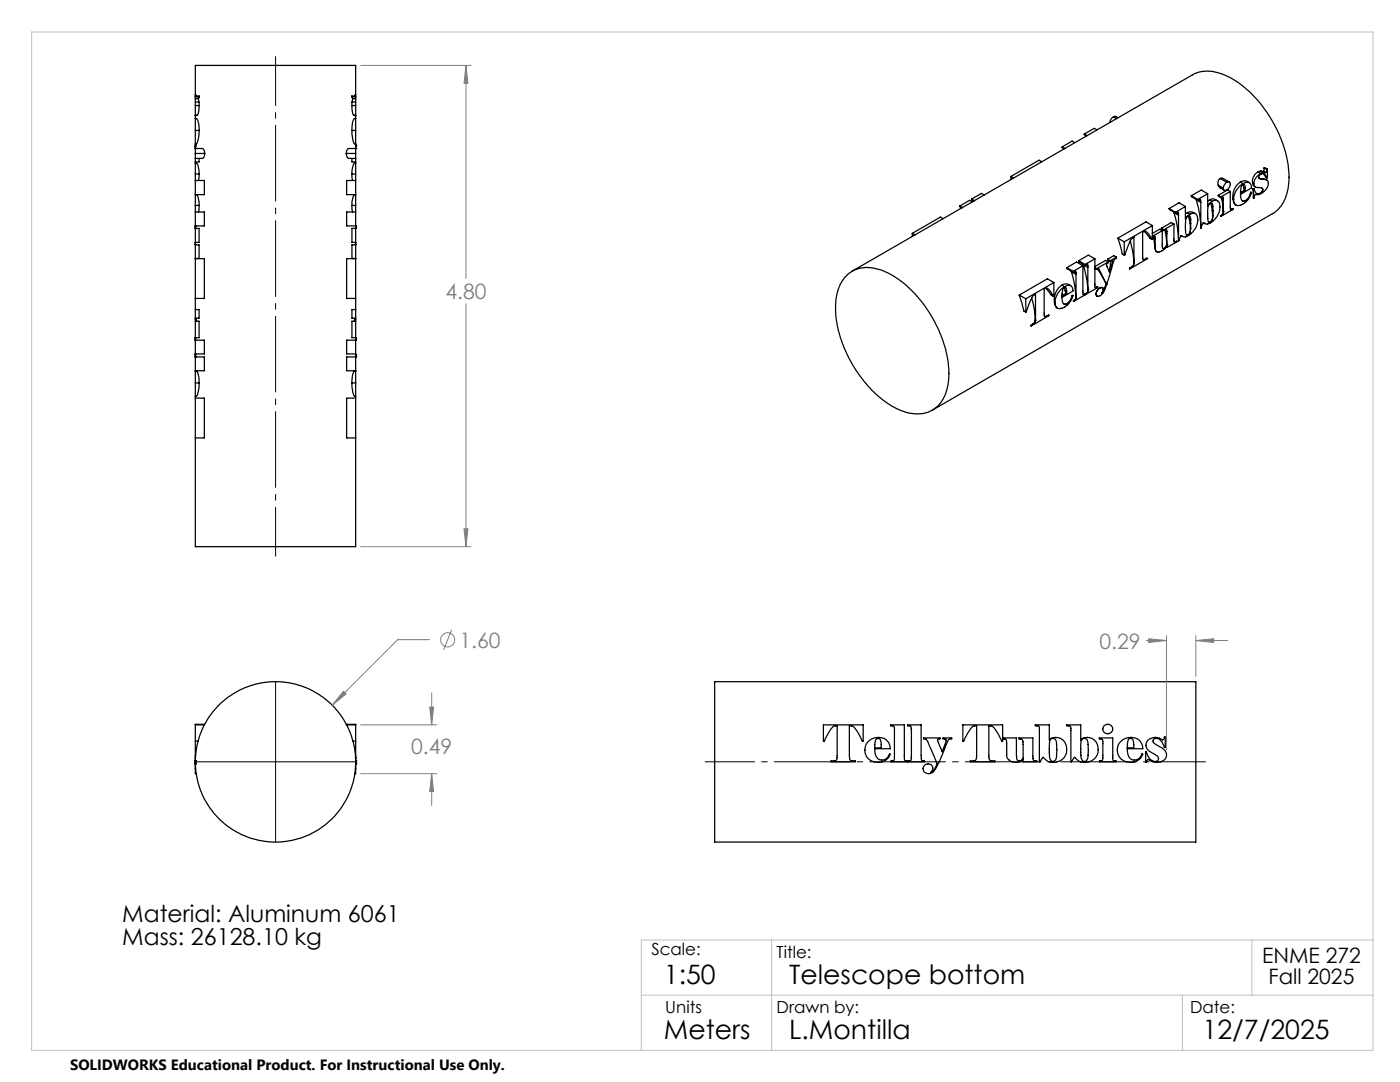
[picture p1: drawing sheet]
<svg xmlns="http://www.w3.org/2000/svg" width="279mm" height="216mm" viewBox="0 0 279 216" stroke-linecap="round" stroke-linejoin="round" font-family="sans-serif">
<g fill="none" stroke="#000" stroke-width=".25">
<path d="M39 18.9v-5.8h32v5.8M39 18.9l.1 .3M39 19.3v.4M39 19.7v.7M39 18.9v.3M39 19.2v.1M39 19.2h.8v.1M39 19.7h.6M39 19.3h.8M39.6 19.7l.1 .7M39.8 19.3l-.2 .4M70.2 19.3l.2 .4"/>
<path d="M70.2 19.3h.8M70.4 19.7l-.1 .7M70.4 19.7h.6M71 18.9l-.2 .3M71 19.3v.4M71 19.7v.7M71 18.9v.3M71 19.2v.1M71 19.2h-.8v.1M39 29.6h1.4a.94 .94 0 0 1 .5 1M39 23.6h.2a3.5 3.5 0 0 1 .6 2.4M39 29.2v.4"/>
<path d="M39 32.6h.2a2.47 2.47 0 0 1 .6 2.1M39 30.6v1M39 29.6v1M39 23.6v2.4M39 26v2.7M39 32.6v2.1M39 38.8v2.2M39 21.1v1.9M39 34.7v1.3M39 20.4v.7M39 29.6h.1M39 29.2h.1"/>
<path d="M39 29h.1M39 23v.6M39 28.7v.5M39 31.6v1M39 36v2.8M39 36h1.8v2.8h-1.8M39 30.6h1.9M39 34.7h.8M39 26h.8M39 21.1h.8M39 20.4h.7M39.1 23l-.1 .1"/>
<path d="M39.2 38.8a2.47 2.47 0 0 1 .6 2.2M39.7 20.4l.1 .7M39.7 31.6v.7h-.7M39.8 21.1l-.1 .4a1.64 1.64 0 0 1-.4 1.5h-.3M39.8 26l-.1 .5a3.8 3.8 0 0 1-.5 2.2h-.2M39.8 34.7l-.2 1.3M40.9 30.6a.94 .94 0 0 1-.5 1h-1.4M69.1 30.6l.1 .5 .3 .5h1.5M69.1 30.6h1.9M70.2 21.1a2.76 2.76 0 0 0 .4 1.9h.4M70.2 26v.2a3.8 3.8 0 0 0 .6 2.5h.2M70.2 34.7l.2 1.3"/>
<path d="M70.2 31.6v.7h.8M70.2 34.7h.8M70.2 26h.8M70.2 21.1h.8M70.3 20.4l-.1 .7M70.3 20.4h.7M70.8 38.8a2.69 2.69 0 0 0-.6 2.2M70.8 23l.2 .1M71 29.2v.4M71 23.6h-.2a3.2 3.2 0 0 0-.6 2.4M71 29.6h-1.4a.94 .94 0 0 0-.5 1M71 32.6h-.2a2.69 2.69 0 0 0-.6 2.1"/>
<path d="M71 29.6v1M71 30.6v1M71 38.8v2.2M71 32.6v2.1M71 26v2.7M71 23.6v2.4M71 21.1v1.9M71 34.7v1.3M71 20.4v.7M71 29.6h.1M71 29.2h.1M71 29h.1"/>
<path d="M71 23v.6M71 28.7v.5M71 31.6v1M71 36v2.8M71 36h-1.8v2.8h1.8M193.9 39.7l.6 .3M193.9 39.7v.2l.4 .2M196.4 38.9l-.5-.3-2 1.1M201.8 35.2v.6M201.8 35.2l.5 .3M207.9 32.3l-.5-.3-5.6 3.2M212 29.3l.4 .4"/>
<path d="M212 29.3l.5 .3M214.5 28.5l-.5-.3-2 1.1M216.4 26.7v.2l.4 .2M216.4 26.7l.6 .4M218.9 25.9l-.5-.3-2 1.1M222.2 23.3l-.5 .5-.2 .6M222.2 23.3l.4-.1 .5 .3M222.2 23.3l.6 .4M237.7 39.1l.1 .2 1.2 .7M237.7 39.1l1.3 .7M238.7 39.8v.1M238.7 39.9a18.7 18.7 0 0 1 .9 5.6"/>
<path d="M238.7 39.9l.9 .5M239 40l.3-.2a.19 .19 0 0 1 .3 0 .19 .19 0 0 1 0 .2M239 39.8v.2M239.3 39.8l.3 .2M241 38.7v2.5l.3-.5 .6-.5M241 38.7l-1.3-.8-2 1.2M241 38.7l-2 1.1M241.4 39.9l.8-.2 .8 .4M241.4 39.9l-.4 .2M241.4 39.9l.5 .3M243.1 39l.1 .2 .4 .2M243.1 37l.4 .5 .8 .5"/>
<path d="M243.1 37l1 .5M243.1 39l.5 .3M243.5 35.6h.5l1.4 .7M243.5 35.6a1.13 1.13 0 0 0-.4 1.4M243.5 35.6l1.3 .8M243.6 39.4l.5-.1v.3M243.6 39.3v.1M243.8 39.8l.3 2M243.8 39.8l.3 .1M244.1 39.6l-.3-.2v.4M244.1 39.6v2.6M244.8 36.4l-.4 .4-.3 .7"/>
<path d="M244.8 36.4a.51 .51 0 0 1 .7 .1 .51 .51 0 0 1-.1 .7 .79 .79 0 0 1-1.2 .6l-.1-.3M245.5 38.2v3.5l.3 .1M245.5 38.2l-.5-.3-1.9 1.1M245.5 38.2l-1.9 1.1M246.1 39.7l.2 .8 .3 .4M246.1 39.7l.1 .1M247.5 36.3l.9-.2 .9 .3M247.5 36.3a3.5 3.5 0 0 0-1.4 3.4M247.5 36.3l.6 .4M248.1 36.7a3.8 3.8 0 0 0-1.9 3.1M248.1 36.7a.98 .98 0 0 1 1.1-.3 .98 .98 0 0 1 .6 1.1l-2.2 1.3v.7a.57 .57 0 0 0 .4 .6 .57 .57 0 0 0 .6-.1M248.1 36.8l.1 .6"/>
<path d="M248.2 37.4l.1 .6M248.2 37.4l.3 .2M248.3 38l-.7 .4M248.3 38l.2 .1M248.5 37.6v-.3a.4 .4 0 0 0-.4-.5 .4 .4 0 0 0-.4 .5l-.1 1.3 .9-.5M248.5 37.6v.5M249.6 38.4a2.26 2.26 0 0 1-1 1.6M249.6 38.4h.2M249.6 38.4h.1M249.7 38.4l-.5 1-.6 .6M249.7 38.4h.1M249.8 38.4a3.1 3.1 0 0 1-3.1 2.6l-.4-.5-.1-.7"/>
<path d="M250 36.5l.1 .4 .4 .4M250 36.5l.2 .2M250.1 37.7l.1 1.8M250.1 37.7h.2M250.1 37.7h.1M250.2 39.5h.1M250.2 37.7v1.8M250.2 36.7a.77 .77 0 0 0 1 .7l.7 .2 .1 .3M250.3 37.7l.1 .4a.72 .72 0 0 0 1.2 .5M250.3 37.7h-.1M251 34.3a2.17 2.17 0 0 0-1 2.2M251 34.3l.6 .3"/>
<path d="M251.2 35.6l1.6 .3M251.6 38.6l-.5 .1-.3-.1M251.6 38.6h.1M251.6 34.1l.5 .1M251.6 34.1l-.6 .2M251.6 34.6l-1.1 1-.3 1.1M251.6 34.1l.5 .3M251.8 37.5l.2 .4M252 37.9l-.4 .7M252 37.9h.1M252.1 34.6l.7 .9M252.1 34.4l-.5 .2"/>
<path d="M252.1 34.4h.5M252.1 34.2l.5 .2M252.3 33.5l-.2 .7M252.3 33.5l.1-.1 .5 .4M252.3 33.5l.5 .3M252.8 33.8l-.2 .6M252.8 35.5v-.1a.73 .73 0 0 0-.9-.7 .73 .73 0 0 0-.5 1l.6 .1a.95 .95 0 0 1 1 .4 .95 .95 0 0 1-.1 1.1 2.75 2.75 0 0 1-2.4 1.6l-.3 .6M252.9 33.8h-.1M252.9 33.8v1.7h-.1M39 48.4l.1 .5M39 45.1v.4M39 41v1.3"/>
<path d="M39 45.5h.1M39 48.4v.4M39 45.1h.1M39 42.3v2.8M39 45.5v2.9M39 48.8v14.7M39 42.3h1.8v2.8h-1.8M39 51.6h1.8v7.9h-1.8M39 45.6h.7v2.8h-.7M39 48.8l.7 .1v2.7M39 45.5v.1M39 41h.8"/>
<path d="M39.8 41l-.2 1.3M70.2 41l.2 1.3M70.2 41h.8M71 45.1v.4M71 48.4l-.1 .5M71 41v1.3M71 45.5h.1M71 48.4v.4M71 45.1h.1M71 42.3v2.8M71 45.5v2.9M71 48.8v14.7"/>
<path d="M71 45.6h-.8v2.8h.8M71 48.9h-.8v2.7M71 45.5l-.1 .1M71 42.3h-1.8v2.8h1.8M71 51.6h-1.8v7.9h1.8M168.6 55.4a6.3 6.3 0 0 1 7.1-1.6 21.6 21.6 0 0 1 11 10.7 19.9 19.9 0 0 1 2.4 12.9 6.1 6.1 0 0 1-8.4 4.8 20.4 20.4 0 0 1-10.4-9.2 21 21 0 0 1-3.3-14.4l.7-1.9zM170 54.1l67.9-39.1a7.7 7.7 0 0 1 7.5 .4 24.7 24.7 0 0 1 11 14.4 14.3 14.3 0 0 1-.2 10.5l-.9 1.3-1.2 .9-68 39.3M182.1 46.6l.5 .3M182.1 46.6v.6M188.2 43.6l-.5-.3-5.6 3.3M191.6 41.1l.5 .3M191.6 41.1l.3 .4"/>
<path d="M194 40.3l-.5-.3-1.9 1.1M203.4 58.9l.9 3.2 .4 .2M203.4 58.9l1.3 .7M204.7 59.6v2.7M205.9 59.4l.5 2.3 .2 1.8M208.7 57.5l1.1 1.4 .4 .2M208.7 57.5h.2l.5 .4 .8 1.2M208.7 57.5l-.3 .1v5.4l.3 .2 .5-.3M210.3 56.4l-1.3-.8-5.6 3.3M210.3 56.4l-5.6 3.2M210.3 56.4v2.6l-.1 .1M211.9 56.9l1-.2 .8 .3"/>
<path d="M211.9 56.9a3.5 3.5 0 0 0-1.5 3.4M211.9 56.9l.5 .3M212.4 57.2a3.9 3.9 0 0 0-1.9 3.1M212.4 57.2a.98 .98 0 0 1 1.2-.2 .98 .98 0 0 1 .5 1.1l-2.2 1.2 .2 1 .1 .3a.47 .47 0 0 0 .7 0M212.4 57.4l.2 .6M212.6 58l.1 .6M212.6 58l.3 .1M212.7 58.6l-.8 .4M212.7 58.6l.2 .1M212.9 58.1l-.1-.3a.38 .38 0 0 0-.3-.4 .38 .38 0 0 0-.4 .4l-.2 1.4 1-.5M212.9 58.1v.6M212.9 53.4l.1 .2 1.2 .7"/>
<path d="M212.9 53.4l1.3 .8M213.8 54.1v.2M213.8 54.3l.6 2.1 .3 2.4M213.8 54.3l.9 .5M214 58.9a2.26 2.26 0 0 1-1.1 1.7M214 58.9l-.4 1.1-.7 .6M214 58.9l.1 .1M214.1 58.9v.1M214.1 59a3.1 3.1 0 0 1-3 2.5l-.4-.4-.2-.8M214.2 54.3l.5-.2v.3M214.2 54.2v.1M214.3 54.2l.4 .2"/>
<path d="M214.4 59.9h.1M214.4 59.9l-.2 .1M214.7 58.8v.4M214.7 59.2v.5l-.3 .2M214.7 58.8h.1M214.7 59.2h.1M214.7 59.2v.4l-.3 .3M214.7 54.4v4.8M215.3 52v.2l1.3 .7M215.3 52l1.3 .8M216.1 53v5.5l.1 .3 .2-.1M216.1 53l-1.3-.7-1.9 1.1"/>
<path d="M216.1 53l-1.9 1.2M216.1 52.7l.1 .2M216.2 52.9l.6 2.5 .3 2M216.2 52.9l.9 .5M216.4 58.7l-.2 .1M216.4 58.7h.1M216.6 52.9l.4-.2 .1 .4M216.6 52.8v.1M216.6 58.7h.1M216.6 58.7h-.2M216.6 58.7v.1l-2.4 1.3M216.6 58.6v.2"/>
<path d="M216.6 58.6h.1M216.7 52.8l.4 .3M216.8 58.5h.1M216.8 58.5l-.2 .1M217.1 57.4v.4M217.1 57.4v.1M217.1 57.8v.5l-.3 .2M217.1 57.8h.1M217.1 53.1v4.7M218.5 51.6v5.7l.1 .1h.2M218.5 51.6l-1.3-.7-1.9 1.1M218.5 51.6l-1.9 1.2"/>
<path d="M218.5 53.4l.3 .2M218.5 53.6l.3 .2M218.7 58.6l.2 .5M218.7 58.6l.1 .1M218.8 57.4h-.2M218.8 57.4h.1M218.8 53.8l.5-.2 .1 .3M218.8 53.6v.2M219 57.3h.1M219 57.3l-.2 .1M219 57.3v.1l-2.4 1.4M219.4 53.9l-.4-.2 1.7 2.7"/>
<path d="M219.4 53.9l1.3 2.5M219.5 57.5l-.6 .6-.2 .5M219.5 57.5l-.6 .5-.1 .7M219.5 57.5l.1-.1a.44 .44 0 0 1 .5 .2 .44 .44 0 0 1 0 .5l-.2 .5 .1-.1M219.5 57.5h.1M220 57.4h.1M220 57.4l-.5 .1M220 58.5h.1M220.7 56.4l.1 .3M220.8 56.7l-.8 1.7M220.8 56.7l-.8 1.8M220.8 56.7h.1"/>
<path d="M221.1 51.7v.2l.5 .3M221.1 51.7l.5 .3M221.2 52.3l-.6-.3-2.1 1.2M221.2 52.3l-2.4 1.3M221.6 52v.2M221.6 52.2l-.2 2M221.8 52l.2 .1M222 52.1l-.6 2.2-.6-1.5 .4-.5M222 52.1l-.1-.1-.3 .2M222.8 51.3l-.4 .6-.4 1a17.4 17.4 0 0 1-2 5.8l-.6 .4a.42 .42 0 0 1-.4 0 .42 .42 0 0 1-.2-.4M222.8 51.3l-.5-.3-1.2 .7M222.8 51.3l-1.2 .7"/>
<path d="M223.1 47.5l.9 3.2 .4 .2M223.1 47.5l1.3 .8M224.4 50.9l.1-.1 1-2.7 .5-.6 .3-.2v5.2M224.4 48.3v2.6M225.4 53.6v.1M225.4 53.6h.1M225.6 48.1l.5 2.5 .2 1.5M225.9 53.2h.1M225.9 53.2l-.5 .4M226.3 52.1v.4M226.3 52.5l-.1 .5-.3 .2M226.3 52.1h.1"/>
<path d="M226.3 52.5h.1M228.4 46.1l1.1 1.4 .4 .3M228.9 51.5l-.7 .3M228.9 51.5h.1M228.9 51.5v.2l-3.5 2M229.9 47.8l-1.1-1.6-.4-.1-.4 .2 .1 5.3v.2h.3l.5-.3M230 45l-1.3-.7-5.6 3.2M230 45l-5.6 3.3M230 45v2.7l-.1 .1M230 47.3h.1M230 47.1h.1M230 47.3l.5-.2v.3"/>
<path d="M230 47.1v.2M230.3 47.6l.2 2M230.3 47.6l.2 .2M230.5 49.6l.3 .6M230.5 49.6h.1M230.5 47.4l-.3-.2 .1 .4M230.5 47.4v2.2M230.8 50.2h.1M231.8 45.5v.2l.5 .3M231.8 45.5l.5 .4M232 46v3.3a.25 .25 0 0 0 .1 .3 .25 .25 0 0 0 .3-.1M232 46l-.6-.2-1.4 .8"/>
<path d="M232 46l-2 1.1M232.3 45.9v.1M232.4 49.5l-.3 .1M232.4 49.5h.1M232.5 45.9l.3-.1 .1 .4M232.5 45.9v.1M232.5 45.9l-.2 .1M232.5 46l.1 .4M232.5 46l.4 .2M232.6 46.4l.3 2.4M232.6 46.4l.3 .2M232.9 48.8l-.2 .4-.3 .3"/>
<path d="M232.9 48.9v.5M232.9 48.9a1.89 1.89 0 0 1-2.1 1.3l-.3-.6M232.9 48.8h.1M232.9 46.2v2.6M233.3 41.6l.1 .2 1.2 .7M233.3 41.6l1.3 .8M234.2 42.3l.1 .1M234.3 42.4a18.2 18.2 0 0 1 .9 5.6M234.3 44.7v3.4a.17 .17 0 0 0 .1 .2 .17 .17 0 0 0 .2-.1M234.3 44.7l-.5-.3-2 1.1M234.3 44.7l-2 1.2M234.3 42.4l.9 .5"/>
<path d="M234.6 48.2l-.2 .1M234.6 42.5l.5-.2 .1 .3M234.6 48.2h.1M234.6 42.4v.1M234.8 48.2h.1M234.8 48.2h-.2M234.8 48.2v.1l-1.9 1.1M234.8 42.4l.4 .2M235.2 42.6v5.4M235.7 47l-.5 1M235.7 47l.2 .1M236.6 41.2v2.5l.4-.6 .5-.3"/>
<path d="M236.6 41.2l-1.3-.7-2 1.1M236.6 41.2l-2 1.2M237 42.4l.7-.1 .8 .3M237 42.4l-.4 .3M237 42.4l.5 .4M237.1 46.9h-.3M237.1 46.9h.1M237.2 43.1l.1 .6M237.3 43.7l.2 .9M237.3 43.7l.3 .1M237.5 42.8a.93 .93 0 0 1 1.1-.1 .93 .93 0 0 1 .4 1 3.6 3.6 0 0 1-2.7 3.6l-.6-.3M237.5 44.6l.1 .9"/>
<path d="M237.5 44.6l.1 .1M237.6 45.5l-.2 1.1-.3 .3M237.6 45.5v.1M237.6 43.8v-.1a.44 .44 0 0 0-.3-.6 .44 .44 0 0 0-.5 .4l-.2 .5v2.4l.2 .5h.3M237.6 45.6l-.2 1-.3 .3M237.6 44.7v.9M237.6 43.8v.9M239.6 40v.4M239.6 40.4v5.1M240.2 44.4l.1 .2M240.2 44.4l-.6 1.1M240.3 44.6h.1"/>
<path d="M241.5 44.3h-.2M241.5 44.3h.1M241.6 40.5l.2 .6M241.8 41.1l.1 .9M241.8 41.1l.2 .2M241.9 40.2a.94 .94 0 0 1 1.1-.1 .94 .94 0 0 1 .5 1 3.4 3.4 0 0 1-2.9 3.6l-.4-.3M241.9 42l.1 1M241.9 42l.2 .1M242 43l-.1 .8-.4 .5M242 43h.1M242 41.3v-.2a.43 .43 0 0 0-.2-.6 .43 .43 0 0 0-.5 .3l-.3 1 .1 2.1 .1 .4h.3M242 43v.7l-.5 .6"/>
<path d="M242 41.3l.1 .8M242.1 42.1l-.1 .9M243.7 43v.2M243.7 43h.1M243.8 42.9h.1M243.8 42.9l-.1 .1M244.1 41.8v.4M244.1 41.8v.1M244.1 42.2v.5l-.3 .2M244.1 42.2h.1M245.8 41.8h-.2M245.8 41.8h.1"/>
<path d="M246 41.7h.1M246 41.7l-.2 .1M246 41.7v.1l-2.3 1.4M248.6 40l-.6 .1M248.6 40h.1M39 74h.2a3.2 3.2 0 0 1 .6 2.4M39 70.8v.4M39 67.5l.1 .4M39 79.1v30h32v-30M39 74v2.4M39 76.4v2.7M39 63.5v.2"/>
<path d="M39 71.2h.1M39 67.5h.1M39 67.5v.3M39 70.8h.1M39 63.7v3.8M39 67.8v3M39 71.2v2.8M39 67.8l1.8 .1v2.7h-1.8M39 71.2h1.8v2.8h-1.8M39 79.4h1.8v8h-1.8M39 61.8h.7v1.7h-.7M39 64.1h.7v3.3h-.7"/>
<path d="M39 76.4h.8M39 63.7h.1M39.1 63.7l.2 .4M39.2 63.5l-.1 .2M39.8 76.4l-.1 .5a3.8 3.8 0 0 1-.5 2.2h-.2M70.2 76.4v.2a3.8 3.8 0 0 0 .6 2.5h.2M70.2 76.4h.8M70.8 63.5v.2M70.8 63.7l-.1 .4M70.8 63.7h.2M71 74a.84 .84 0 0 0-.7 1.1l-.1 1.3M71 67.5v.3"/>
<path d="M71 70.8v.4M71 76.4v2.7M71 74v2.4M71 63.5v.2M71 67.8h.1M71 71.2h.1M71 67.5h.1M71 70.8h.1M71 63.7v3.8M71 67.8v3M71 71.2v2.8M71 71.2h-1.8v2.8h1.8"/>
<path d="M71 61.8h-.8v1.7h.8M71 64.1h-.8v3.3h.8M71 67.9h-1.8v2.7h1.8M71 79.4h-1.8v8h1.8M71 67.8l-.1 .1M204.7 62.3l1.3-3 .2-.4 .5-.2v4.8M205.8 64.9v.2M205.8 64.9h.1M206.2 64.6h.1M206.2 64.6l-.4 .3M206.6 63.5v.4M206.6 63.9l-.1 .4-.3 .3"/>
<path d="M206.6 63.9h.1M206.6 63.5h.1M206.7 63.5l-.1 .4M209.2 62.9l-.7 .3M209.2 62.9h.1M209.2 62.9v.1l-3.4 2.1M210.4 60.3l.2 .8 .4 .4M210.4 60.3h.1M211 61.5h.1M212.9 60.6l-.6 .1M212.9 60.6h.1M214.2 60v.1"/>
<path d="M214.2 60h.1M142.6 136h96.1v32h-96.1zM39 151.8h.1M39 151.2v.6M39 152.1h.1M39 151.8v.3M39 153.4v1h.2M39 152.4v1M39 152.4h.1M39 152.1v.3M39 144.6h1.8M39 147.9h.5"/>
<path d="M39 144.6v6.6M39 151.2h.1M39 150.7h.1M39 153.4h.1M40.9 144.5h-1.9v.1M69.1 144.5h1.9v.1M69.2 144.6h1.8M70.4 147.9h.6M70.9 153.4h.1M70.9 150.7h.1M71 151.8h.1M71 151.2h.1"/>
<path d="M71 151.2v.6M71 152.1h.1M71 152.4v1M71 152.4h.1M71 153.4v1h-.2M71 152.1v.3M71 144.6v6.6M71 151.8v.2M164.3 144.6h8v3.3h-.2l-.8-1.6-.8-1.1-.4-.3-.6-.1v6.6a.75 .75 0 0 0 1 .4h.2v.2h-4.9v-.2l1-.1 .2-.3 .1-6.6-.7 .1-.4 .4-1.5 2.6h-.2zM173.1 148.1a2.61 2.61 0 0 1 4.4 .5l.2 .8h-3.1v.2a1.57 1.57 0 0 0 1.7 2 1.7 1.7 0 0 0 1.2-1.2l.2 .1a2.64 2.64 0 0 1-2.8 1.6 2.64 2.64 0 0 1-2.3-2.2l.1-.9zM174.8 147.6l.2-.2a.66 .66 0 0 1 .9 .8v1h-1.3zM177.7 144.6h2.8v6.7a.4 .4 0 0 0 .4 .5h.5a.44 .44 0 0 0 .5-.6v-6l-.2-.3-.6-.1v-.2h2.7l.1 6.7a.37 .37 0 0 0 .4 .5h.2v.2h-6.7v-.2h.3a.44 .44 0 0 0 .4-.6v-5.9l-.1-.4-.7-.1z"/>
<path d="M181.2 151.8v.2M184.3 147.2h3.3v.2l-.4 .1-.1 .2 .9 2.3 .8-2.1v-.4l-.6-.1v-.2h1.7v.2l-.5 .1-.3 .4a23.6 23.6 0 0 1-2.9 6.2 1.1 1.1 0 0 1-1.5 .1 1.1 1.1 0 0 1-.2-1.4 .95 .95 0 0 1 1.4-.1 .95 .95 0 0 1-.1 1.4l.5-.3 .5-.9a.61 .61 0 0 0 .1-.9l-1.8-4-.2-.5-.6-.1zM192.2 144.6h7.9v3.3h-.2l-1.3-2.3a1.27 1.27 0 0 0-1.3-.8l.1 6.7a.75 .75 0 0 0 .9 .3h.2v.2h-4.9v-.2h.7a.51 .51 0 0 0 .6-.6v-6.4l-.5 .1-.4 .2-.9 1.3-.8 1.5h-.1zM200.1 147.2h2.7l.1 3.8a.67 .67 0 0 0 .5 .8 .67 .67 0 0 0 .8-.5v-3.5l-.3-.3-.6-.1v-.2h2.8l.1 4.3 .1 .3h.6v.2h-2.7v-.6a1.94 1.94 0 0 1-3.3-.5v-3.2l-.3-.2-.5-.1M206.6 144.6h2.8v3.1a2.14 2.14 0 0 1 2.5-.2 2.14 2.14 0 0 1 1 2.3 2.67 2.67 0 0 1-2 2.2 2.67 2.67 0 0 1-2.8-.9l-.7 .9v-6.8a.34 .34 0 0 0-.4-.3l-.4-.1zM209.8 147.5a.76 .76 0 0 1 .8 0 .76 .76 0 0 1 .3 .9 6.3 6.3 0 0 1-.4 3.4 .77 .77 0 0 1-.8-.1 .77 .77 0 0 1-.3-.9v-2a1.42 1.42 0 0 1 .4-1.3zM212.9 144.6h2.8v3.1a2.11 2.11 0 0 1 2.4-.3 2.11 2.11 0 0 1 1 2.2 2.65 2.65 0 0 1-1.8 2.4 2.65 2.65 0 0 1-2.9-.9l-.7 .9v-6.8a.34 .34 0 0 0-.4-.3l-.4-.1zM215.9 147.5a.72 .72 0 0 1 .9-.1 .72 .72 0 0 1 .3 .8 7.1 7.1 0 0 1-.3 3.6 .77 .77 0 0 1-.9-.1 .77 .77 0 0 1-.2-.9v-1.7a2.21 2.21 0 0 1 .2-1.6zM219.4 147.2h2.7v4.1a.47 .47 0 0 0 .1 .5 .47 .47 0 0 0 .5 0v.2h-3.3v-.2h.3a.44 .44 0 0 0 .4-.6v-3.4a.3 .3 0 0 0-.1-.3 .3 .3 0 0 0-.3 0l-.3-.1zM223.4 148.2a2.54 2.54 0 0 1 2.8-1 2.54 2.54 0 0 1 1.9 2.2h-3.1v.5a1.49 1.49 0 0 0 1.9 1.7 1.62 1.62 0 0 0 1-1.2l.2 .1a2.64 2.64 0 0 1-3 1.6 2.64 2.64 0 0 1-2.1-2.7zM225.3 147.4h.2a.75 .75 0 0 1 .7 1l.1 .8h-1.3l.1-1.4zM229.1 147.7a2.41 2.41 0 0 1 3-.1l.2-.2 .1-.3h.2v2h-.2l-.2-.4a1.45 1.45 0 0 0-1.8-1.3l-.3 .3 .1 .5 1 .6a2.07 2.07 0 0 1 1.6 1.8 1.88 1.88 0 0 1-2.6 1.4l-1.1-.4-.3 .5h-.2v-2.1h.1a2.14 2.14 0 0 0 2 1.9 .64 .64 0 0 0 .5-.6 .64 .64 0 0 0-.5-.6l-.6-.4a1.65 1.65 0 0 1-1-2.6z"/>
<circle cx="55" cy="152" r="16"/>
<circle cx="221.1" cy="145.5" r=".97"/>
</g>
<g fill="none" stroke="#808080" stroke-width=".2">
<path d="M72 13.1h22M93 13.1l.4 3.5h-.8zM93 13.1v42.5M93 60.6v48.5M72 109.1h22M92.6 105.5h.8l-.4 3.6zM68.5 137.9l.6 .6-2.8 2.2zM85.7 127.6h-6.3l-13.1 13.1M86.1 138.3v6.3M90.1 125.7l-1.6 4M228.8 127.8h4M229.2 127.5l3.6 .3-3.6 .4z"/>
<path d="M232.8 126.8v22.8M238.7 127.8l3.5-.3v.7zM238.7 126.8v8.2M238.7 127.8h6.3M72 154.4h15.2M72 144.6h15.2M85.8 141.1h.7l-.4 3.5zM86.1 154.4l.4 3.5h-.7zM86.1 154.4v6.3"/>
<circle cx="89.4" cy="127.7" r="1.41"/>
</g>
<path d="M140.7 152h100" fill="none" stroke="#000" stroke-width=".2" stroke-dasharray="15.2 1.3 1.3 1.3" stroke-dashoffset="5.2" stroke-linecap="butt"/>
<path d="M55 111v-99.8" fill="none" stroke="#000" stroke-width=".2" stroke-dasharray="15.2 1.3 1.3 1.3" stroke-dashoffset="5.3" stroke-linecap="butt"/>
<path d="M55 136v32.1M38.9 152h32.1" fill="none" stroke="#000" stroke-width=".2"/>
<path d="M6.3 6.4h267.7v203.2h-267.7zM128 198.6h146M154 187.6v22M236 198.6v11M249.8 187.6v11M274 187.6h-146v22" fill="none" stroke="#c0c0c0" stroke-width=".2"/>
<path d="M229.2 127.5l3.6 .3-3.6 .4zM238.7 127.8l3.5-.3v.7zM68.5 137.9l-2.2 2.8 2.8-2.2zM86.1 154.4l.4 3.5h-.7zM85.8 141.1h.7l-.4 3.5zM92.6 105.5h.8l-.4 3.6zM93 13.1l.4 3.5h-.8z" fill="#808080"/>
<g font-size="5.3">
<text x="132.5" y="196.4">1:50</text>
<text x="157.5" y="196.4">Telescope bottom</text>
<text x="132.5" y="207.4">Meters</text>
<text x="157.5" y="207.4">L.Montilla</text>
<text x="240" y="207.4">12/7/2025</text>
</g>
<g font-size="4.7">
<text x="24.4" y="184">Material: Aluminum 6061</text>
<text x="24.4" y="188.5">Mass: 26128.10 kg</text>
</g>
<g font-size="4.2" fill="#808080">
<text x="88.9" y="59.7">4.80</text>
<text x="91.7" y="129.2">1.60</text>
<text x="219.4" y="129.4">0.29</text>
<text x="82.1" y="150.5">0.49</text>
</g>
<g font-size="4.2">
<text x="251.9" y="192.2">ENME 272</text>
<text x="253.2" y="196.4">Fall 2025</text>
</g>
<g font-size="3.3">
<text x="130" y="190.6">Scale:</text>
<text x="155" y="191.2">Title:</text>
<text x="132.8" y="202.2">Units</text>
<text x="155" y="202.2">Drawn by:</text>
<text x="237.5" y="202.2">Date:</text>
</g>
<text font-size="3" x="14" y="213.5">SOLIDWORKS Educational Product. For Instructional Use Only.</text>
</svg>
